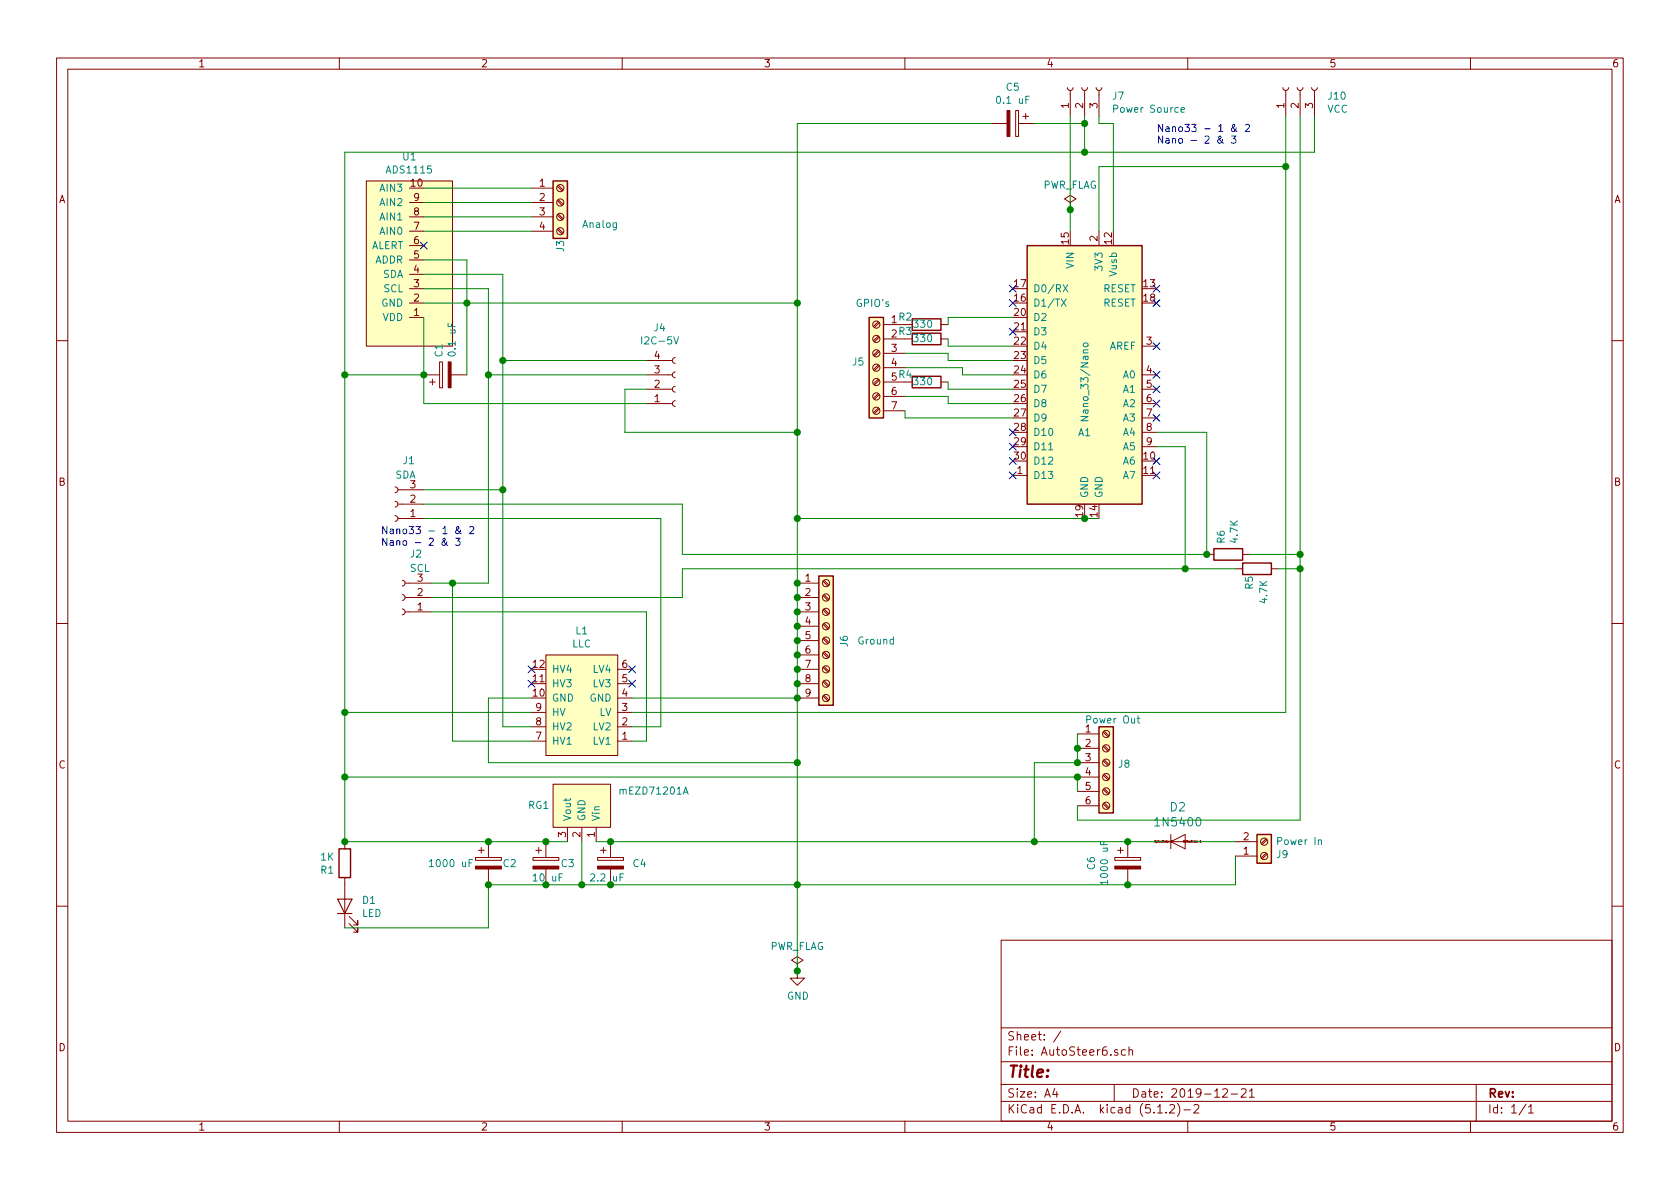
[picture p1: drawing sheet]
<svg xmlns="http://www.w3.org/2000/svg" width="297mm" height="210mm" viewBox="0 0 297 210" stroke-linecap="round" stroke-linejoin="round" font-family="sans-serif">
<g fill="none" stroke="#840000" stroke-width=".18">
<path d="M10 10.3h277v189.9h-277zM12 12.2h273v186.1h-273zM60 10.3v1.9M110 10.3v1.9M160 10.3v1.9M179.6 19.6h.5v4.5h-.5zM188.7 15.5l.1 .3 .4 .2 .3-.1 .2-.4M189.2 16v4.6M191.3 15.5l.1 .3 .3 .2 .4-.1 .2-.4M191.8 16v4.6M193.8 15.5l.1 .3 .3 .2 .4-.1 .2-.4M194.3 16v4.6"/>
<path d="M210 10.3v1.9M226.8 15.5l.1 .3 .4 .2 .3-.1 .2-.4M227.3 16v4.6M229.4 15.5l.1 .3 .3 .2 .4-.1 .2-.4M229.9 16v4.6M231.9 15.5l.1 .3 .3 .2 .4-.1 .2-.4M232.4 16v4.6M260 10.3v1.9M64.8 32h15.2v29.2h-15.2zM72.4 38.3h2.5M72.4 35.8h2.5M94 38.3h3.8"/>
<path d="M94 35.8h3.8M94 33.3h3.8M98.5 35.5l.9 .8M98.5 38l.9 .9M98.5 32.9l.9 .9M98.7 37.8l.9 .9M98.7 35.3l.9 .8M98.7 32.8l.9 .8M175.3 21.8h2.8M180.1 21.8h2.8M180.8 20.6h1.1M181.4 20.1v1"/>
<path d="M189.2 35.8l1-.6-1-.7-1 .7 1 .6v1.3M189.2 37.1h.1M72.4 56.1h2.5M72.4 53.6h2.5M72.4 51h2.5M72.4 48.5h2.5M72.4 46h2.5M72.4 43.4h2.5M72.4 40.9h2.5M94 40.9h3.8M98.5 40.6l.9 .8M98.7 40.4l.9 .8"/>
<path d="M155.3 59.4l-.9 .9M155.3 56.9l-.9 .8M155.5 59.6l-.9 .8M155.5 57.1l-.9 .8M156.2 59.9h5.1M156.2 57.4h3.8M166.4 59.9h1.2M166.4 57.4h1.2M194.3 40.9v2.5M10 60.2h2M74.9 66.3h2.8M75.9 67.6h1.1"/>
<path d="M76.5 67.1v1M77.7 64h.5v4.6h-.5zM79.8 66.3h2.7M114.3 66.3h4.6M114.3 68.8h4.6M114.3 71.4h4.6M114.3 63.7h4.6M119.4 63.2l-.3 .1-.2 .4 .1 .4 .4 .2M119.4 65.8l-.3 .1-.2 .3 .1 .4 .4 .2M119.4 68.3l-.3 .1-.2 .4 .1 .3 .4 .2M119.4 70.9l-.3 .1-.2 .3 .1 .4 .4 .2M155.3 72.1l-.9 .9"/>
<path d="M155.3 69.6l-.9 .8M155.3 67.1l-.9 .8M155.3 64.5l-.9 .8M155.3 62l-.9 .8M155.5 72.3l-.9 .8M155.5 69.8l-.9 .8M155.5 67.2l-.9 .9M155.5 64.7l-.9 .8M155.5 62.1l-.9 .9M156.2 67.6h5.1M156.2 62.5h3.8M156.2 65h3.8"/>
<path d="M156.2 70.1h3.8M156.2 72.6h3.8M166.4 67.6h1.2M201.9 61.2h2.6M201.9 66.3h2.6M201.9 68.8h2.6M201.9 71.4h2.6M201.9 73.9h2.6M201.9 76.4h2.6M201.9 79h2.6M285 60.2h2M69.8 86.1l.4 .1 .2 .3-.2 .4-.4 .2"/>
<path d="M69.8 88.6l.4 .2 .2 .2-.2 .5-.4 .2M69.8 91.2l.4 .1 .2 .3-.2 .4-.4 .2M70.4 86.6h4.5M70.4 89.1h4.5M70.4 91.7h4.5M179.1 84.1h2.5M213.4 98h1.2M219.7 98h1.3M10 110.3h2M71.1 102.6l.4 .1 .1 .3-.1 .4-.4 .2M71.1 105.2l.4 .1 .1 .3-.1 .4-.4 .2M71.1 107.7l.4 .1 .1 .3-.1 .4-.4 .2"/>
<path d="M71.6 103.1h4.6M71.6 105.7h4.6M71.6 108.2h4.6M96.5 115.8h12.7v17.8h-12.7zM109.2 118.4h2.6M141 103.1h3.8M141 105.7h3.8M141 108.2h3.8M141 118.4h3.8M141 110.7h3.8M141 113.3h3.8M141 115.8h3.8"/>
<path d="M145.5 118l.9 .9M145.5 115.5l.9 .8M145.5 112.9l.9 .9M145.5 110.4l.9 .8M145.5 107.9l.9 .8M145.5 105.3l.9 .9M145.5 102.8l.9 .8M145.7 117.9l.9 .8M145.7 115.3l.9 .8M145.7 112.8l.9 .8M145.7 110.2l.9 .9M145.7 107.7l.9 .8"/>
<path d="M145.7 105.2l.9 .8M145.7 102.6l.9 .8M218.4 100.6h1.3M224.8 100.6h1.3M285 110.3h2M94 131.1h2.5M94 128.5h2.5M94 126h2.5M97.8 138.7h10.1v7.6h-10.1zM109.2 131.1h2.6M109.2 128.5h2.6M109.2 126h2.6"/>
<path d="M109.2 123.4h2.6M109.2 120.9h2.6M141 123.4h3.8M141 120.9h3.8M145.5 123.1l.9 .8M145.5 120.6l.9 .8M145.7 122.9l.9 .9M145.7 120.4l.9 .8M190.5 129.8h3.8M190.5 132.3h3.8M190.5 134.9h3.8M190.5 137.4h3.8"/>
<path d="M190.5 139.9h3.8M195 139.6l.9 .9M195 137.1l.9 .8M195 134.5l.9 .9M195 132l.9 .8M195 129.5l.9 .8M195.2 139.4l.9 .9M195.2 136.9l.9 .8M195.2 134.4l.9 .8M195.2 131.8l.9 .9M195.2 129.3l.9 .8M61 148.8v1.3"/>
<path d="M61 155.2v8.9M84.1 151.6h4.5v.5h-4.5zM84.6 150.4h1M85.1 149.9v1M86.4 148.8v2.8M86.4 153.7v2.8M94.2 151.6h4.6v.5h-4.6zM94.7 150.4h1.1M95.2 149.9v1M96.5 148.8v2.8M96.5 153.7v2.8M100.3 146.3v2.5"/>
<path d="M102.9 146.3v2.5M105.4 146.3v2.5M105.7 151.6h4.5v.5h-4.5zM106.2 150.4h1M106.7 149.9v1M107.9 148.8v2.8M107.9 153.7v2.8M190.5 142.5h3.8M195 142.2l.9 .8M195.2 142l.9 .8M197.1 151.6h4.6v.5h-4.6zM197.6 150.4h1"/>
<path d="M198.1 149.9v1M199.4 148.8v2.8M199.4 153.7v2.8M204.4 148.6h-.2l.2 .3h-.2M205.7 148.8h5.1M207 148.8l2.5-1.2v2.5zM207 147.6v2.5M207.1 148.7h.2l-.2 .2h.2M209.4 148.6h-.1l.1 .3h-.2M212.2 148.7l.1-.1v.3M212.2 148.9h.2M218.4 151.4h3.8"/>
<path d="M218.4 148.8h3.8M223.9 148.3l-.9 .9M223.9 150.9l-.9 .8M224 148.5l-.8 .8M224 151l-.8 .9M10 160.2h2M61.7 163.3l1.5 1.5v-.7v.7h-.7M61.7 162l1.5 1.6v-.8v.8h-.7M141 171.7v1.3h1.2l-1.2 1.2-1.3-1.2h1.3M141 170.4l1-.6-1-.6-1 .6 1 .6v1.3M141 171.7h.1M177 166.3h108v32h-108z"/>
<path d="M285 160.2h2M60 198.3v1.9M110 198.3v1.9M160 198.3v1.9M177 194.8h108M177 191.8h108M177 187.8h108M177 181.8h108M186.5 192.5l-.4 1h1M186.8 193v1M187.6 182.3l-1.3 2M197 191.8v3"/>
<path d="M197.6 185.7l-.3-.1-.2 .2v.2l.5 .2v.3h-.5M199 185.7l-.4-.1-.3 .3v.6l.3 .1 .4-.1M199.6 185.7l.2-.1 .4 .1 .1 .9M199.6 185.1v1.5M204.7 196.8h.8M206.2 196.7v.1M206.8 195.5l.2-.2h.4l.2 .2 .1 .3-.1 .2-.8 .8h.9M208.2 195.1a1.71 1.71 0 0 1 0 2.3M209.3 196.3h1.2M210 198.3v1.9M211.1 195.5l.2-.2h.4l.3 .5-1 1h1M216.2 192.7l.2-.2h.4l.2 .5-.9 1h.9"/>
<path d="M217.7 193.5h1.1M219.5 192.7l.2-.2h.3l.3 .2v.3v.2l-.9 .8h.9M220.9 193l.4-.5v1.5M220.9 194h.9M260 198.3v1.9M261 191.8v6.5M269.8 195.2l-1.2 2M270.3 195.8l.4-.5v1.5M270.3 196.8h.8"/>
<circle cx="99.1" cy="38.3" r=".63"/>
<circle cx="99.1" cy="35.8" r=".63"/>
<circle cx="99.1" cy="33.3" r=".63"/>
<circle cx="99.1" cy="40.9" r=".63"/>
<circle cx="154.9" cy="57.4" r=".63"/>
<circle cx="154.9" cy="59.9" r=".63"/>
<circle cx="154.9" cy="70.1" r=".63"/>
<circle cx="154.9" cy="67.6" r=".63"/>
<circle cx="154.9" cy="62.5" r=".63"/>
<circle cx="154.9" cy="65" r=".63"/>
<circle cx="154.9" cy="72.6" r=".63"/>
<circle cx="146" cy="115.8" r=".63"/>
<circle cx="146" cy="118.4" r=".63"/>
<circle cx="146" cy="113.3" r=".63"/>
<circle cx="146" cy="105.7" r=".63"/>
<circle cx="146" cy="110.7" r=".63"/>
<circle cx="146" cy="108.2" r=".63"/>
<circle cx="146" cy="103.1" r=".63"/>
<circle cx="146" cy="120.9" r=".63"/>
<circle cx="146" cy="123.4" r=".63"/>
<circle cx="195.6" cy="137.4" r=".63"/>
<circle cx="195.6" cy="134.9" r=".63"/>
<circle cx="195.6" cy="129.8" r=".63"/>
<circle cx="195.6" cy="132.3" r=".63"/>
<circle cx="195.6" cy="139.9" r=".63"/>
<circle cx="195.6" cy="142.5" r=".63"/>
<circle cx="223.5" cy="148.8" r=".63"/>
<circle cx="223.5" cy="151.4" r=".63"/>
</g>
<g fill="#ffffc2" stroke="#ffffc2" stroke-width=".18">
<path d="M181.6 43.4h20.3v45.7h-20.3z"/>
<path d="M64.8 32h15.2v29.2h-15.2z"/>
<path d="M97.8 138.7h10.1v7.6h-10.1z"/>
<path d="M222.2 147.6h2.6v5h-2.6z"/>
<path d="M96.5 115.8h12.7v17.8h-12.7z"/>
<path d="M194.3 128.5h2.5v15.3h-2.5z"/>
<path d="M97.8 32h2.5v10.2h-2.5z"/>
<path d="M144.8 101.8h2.5v22.9h-2.5z"/>
<path d="M153.7 56.1h2.5v17.8h-2.5z"/>
</g>
<path d="M97.8 32h2.5v10.2h-2.5zM153.7 56.1h2.5v17.8h-2.5zM161.3 58.9h5.1v2.1h-5.1zM161.3 56.4h5.1v2h-5.1zM181.6 43.4h20.3v45.7h-20.3zM161.3 66.5h5.1v2.1h-5.1zM214.6 97h5.1v2.1h-5.1zM219.7 99.6h5.1v2h-5.1zM144.8 101.8h2.5v22.9h-2.5zM194.3 128.5h2.5v15.3h-2.5zM59.9 150.1h2.1v5.1h-2.1zM222.2 147.6h2.6v5h-2.6z" fill="none" stroke="#840000" stroke-width=".25"/>
<g fill="none" stroke="#008484" stroke-width=".18">
<path d="M208.8 19.4l.6-.1v-.2l-.4-.1-.2 .2 .1 .6h.5M119.1 59.6l.5 1.2 .4-1.2M187.7 52.9l.8 1.2M188 50.3l.8 1.3M188.5 52.9l-.8 1.2M188.8 50.3l-.8 1.3M191.1 73.7h1.3l-1.3 .7h1.3M191.6 60.8l.2-.2 .5 .1 .1 .2-.1 .3-.6 .1-.2-.2zM201 127h.5M201.2 126.6v1.1l.3 .2M75.9 152.3l.4-.3v1.3M75.9 153.3h.7"/>
<path d="M83.5 152h-.6v1.3M120.8 140.4l.4-1.2 .5 1.2M194.6 148.8v.6h1.2M195.8 156h-1.2l.3 .4M195.8 155.7v.7M233.1 148.6l.2-.1 .3 .1 .1 .7"/>
</g>
<path d="M59.7 159h2.5l-1.2 2.5zM59.7 161.5h2.5" fill="none" stroke="#840000" stroke-width=".2"/>
<g fill="#840000" stroke="#840000" stroke-width=".18">
<path d="M178.1 19.6h.5v4.5h-.5z"/>
<path d="M197.1 153.2h4.6v.5h-4.6z"/>
<path d="M84.1 153.2h4.5v.5h-4.5z"/>
<path d="M79.2 64h.6v4.6h-.6z"/>
<path d="M105.7 153.2h4.5v.5h-4.5z"/>
<path d="M94.2 153.2h4.6v.5h-4.6z"/>
</g>
<g fill="none" stroke="#008400" stroke-width=".18">
<path d="M74.9 33.3h19.1M74.9 35.8h19.1M74.9 38.3h19.1M175.3 21.8h-34.3v149.9M182.9 21.8h8.9M189.2 20.6v20.3M191.8 20.6v6.3M194.3 20.6v1.2h2.5v19.1M227.3 29.5h-33v11.4M227.3 20.6v105.4h-115.5M229.9 20.6v124.4h-39.4v-2.5M232.4 20.6v6.3h-171.4v121.9h39.3"/>
<path d="M74.9 56.1v15.3h39.4M74.9 46h7.6v20.3M74.9 53.6h66.1M74.9 48.5h14v80h5.1M74.9 51h11.5v52.1h-10.2M74.9 40.9h19.1M167.6 59.9v1.3h11.5M179.1 56.1h-11.5v1.3M61 66.3h13.9M86.4 66.3h27.9M88.9 63.7h25.4M114.3 68.8h-3.8v7.6h30.5"/>
<path d="M160 65h10.2v1.3h8.9M160 70.1h7.6v1.3h11.5M160 62.5h7.6v1.2h11.5M160 72.6v1.3h19.1M167.6 67.6v1.2h11.5M204.5 79h5v21.6M204.5 76.4h8.9v21.6h-92.8v-8.9h-45.7M74.9 86.6h14M74.9 91.7h41.9v36.8h-5M141 91.7h53.3M221 98h8.9M76.2 108.2h38.1v22.9h-2.5"/>
<path d="M80 103.1v28h14M218.4 100.6h-97.8v5.1h-44.4M226.1 100.6h3.8M61 126h33M61 137.4h129.5v2.5M94 123.4h-7.6v11.5h54.6M111.8 123.4h29.2M190.5 129.8v5.1h-7.6v13.9M102.9 148.8v7.7M105.4 148.8h100.3M210.8 148.8h7.6M218.4 151.4v5.1h-132v7.6h-25.4"/>
</g>
<g fill="#008400" stroke="#008400" stroke-width=".25">
<circle cx="191.8" cy="26.9" r=".51"/>
<circle cx="61" cy="66.3" r=".51"/>
<circle cx="141" cy="53.6" r=".51"/>
<circle cx="74.9" cy="66.3" r=".51"/>
<circle cx="82.6" cy="53.6" r=".51"/>
<circle cx="141" cy="171.7" r=".51"/>
<circle cx="80" cy="103.1" r=".51"/>
<circle cx="108" cy="148.8" r=".51"/>
<circle cx="96.5" cy="148.8" r=".51"/>
<circle cx="86.4" cy="148.8" r=".51"/>
<circle cx="96.5" cy="156.5" r=".51"/>
<circle cx="108" cy="156.5" r=".51"/>
<circle cx="141" cy="156.5" r=".51"/>
<circle cx="102.9" cy="156.5" r=".51"/>
<circle cx="141" cy="76.4" r=".51"/>
<circle cx="86.4" cy="66.3" r=".51"/>
<circle cx="88.9" cy="63.7" r=".51"/>
<circle cx="61" cy="148.8" r=".51"/>
<circle cx="86.4" cy="156.5" r=".51"/>
<circle cx="88.9" cy="86.6" r=".51"/>
<circle cx="61" cy="126" r=".51"/>
<circle cx="141" cy="123.4" r=".51"/>
<circle cx="189.2" cy="37.1" r=".51"/>
<circle cx="191.8" cy="21.8" r=".51"/>
<circle cx="182.9" cy="148.8" r=".51"/>
<circle cx="190.5" cy="134.9" r=".51"/>
<circle cx="190.5" cy="132.3" r=".51"/>
<circle cx="61" cy="137.4" r=".51"/>
<circle cx="190.5" cy="137.4" r=".51"/>
<circle cx="213.4" cy="98" r=".51"/>
<circle cx="229.9" cy="98" r=".51"/>
<circle cx="227.3" cy="29.5" r=".51"/>
<circle cx="141" cy="134.9" r=".51"/>
<circle cx="191.8" cy="91.7" r=".51"/>
<circle cx="141" cy="91.7" r=".51"/>
<circle cx="199.4" cy="148.8" r=".51"/>
<circle cx="199.4" cy="156.5" r=".51"/>
<circle cx="229.9" cy="100.6" r=".51"/>
<circle cx="209.6" cy="100.6" r=".51"/>
<circle cx="141" cy="103.1" r=".51"/>
<circle cx="141" cy="105.7" r=".51"/>
<circle cx="141" cy="108.2" r=".51"/>
<circle cx="141" cy="110.7" r=".51"/>
<circle cx="141" cy="113.3" r=".51"/>
<circle cx="141" cy="115.8" r=".51"/>
<circle cx="141" cy="120.9" r=".51"/>
<circle cx="141" cy="118.4" r=".51"/>
</g>
<g fill="none" stroke="#000084" stroke-width=".18">
<path d="M74.3 42.8l1.2 1.2M75.5 42.8l-1.2 1.2M178.5 50.4l1.2 1.3M178.5 53l1.2 1.2M178.5 58.1l1.2 1.2M179.7 50.4l-1.2 1.3M179.7 53l-1.2 1.2M179.7 58.1l-1.2 1.2M203.9 53l1.2 1.2M203.9 50.4l1.2 1.3M205.1 53l-1.2 1.2M205.1 50.4l-1.2 1.3"/>
<path d="M178.5 75.8l1.2 1.3M178.5 78.4l1.2 1.2M179.7 75.8l-1.2 1.3M179.7 78.4l-1.2 1.2M203.9 73.3l1.2 1.2M203.9 70.8l1.2 1.2M203.9 68.2l1.2 1.2M203.9 60.6l1.2 1.2M203.9 65.7l1.2 1.2M205.1 73.3l-1.2 1.2M205.1 70.8l-1.2 1.2M205.1 68.2l-1.2 1.2"/>
<path d="M205.1 60.6l-1.2 1.2M205.1 65.7l-1.2 1.2M178.5 83.5l1.2 1.2M178.5 80.9l1.2 1.2M179.7 83.5l-1.2 1.2M179.7 80.9l-1.2 1.2M203.9 83.5l1.2 1.2M203.9 80.9l1.2 1.2M205.1 83.5l-1.2 1.2M205.1 80.9l-1.2 1.2M93.4 117.7l1.2 1.3M94.6 117.7l-1.2 1.3"/>
<path d="M111.2 117.7l1.2 1.3M112.4 117.7l-1.2 1.3M93.4 120.3l1.2 1.2M94.6 120.3l-1.2 1.2M111.2 120.3l1.2 1.2M112.4 120.3l-1.2 1.2"/>
</g>
<path d="M216.2 24.7l-.3 .5a.35 .35 0 0 1-.5 0 .35 .35 0 0 1 0-.5l.5-.4-.2-.3-.2 .1a1.04 1.04 0 0 0 .8 1.2M217.7 24h.8l-.4 .5 .3 .2 .1 .4-.2 .2-.6-.1M218.6 22.6l-.1 .3-.2 .3a.35 .35 0 0 1-.5-.1 .35 .35 0 0 1 0-.4l.5-.5-.2-.2-.2 .2 .1 .3 .4 .5 .3 .3M220.2 22.1l.5-.1 .2 .3-.8 1h.8M79 95.8l-.3 .5a.35 .35 0 0 1-.5 .1 .35 .35 0 0 1 .1-.6l.4-.4-.1-.2h-.2a1.04 1.04 0 0 0 .7 1.2h.1M80.6 95.2h.8l-.5 .5 .4 .1 .1 .4-.3 .2-.5-.1M81.4 93.7v.3l-.3 .3a.35 .35 0 0 1-.5 0 .35 .35 0 0 1 .1-.5l.5-.4-.2-.3-.3 .2 .1 .3 .4 .6 .4 .2M83 93.2l.5-.1 .3 .4-.8 .9h.8" fill="none" stroke="#0000c2" stroke-width=".18"/>
<text font-size="2.8" fill="#840000" x="178" y="190.5">Title:</text>
<g font-size="2.1" fill="#008484">
<text x="206.9" y="143.5">D2</text>
<text x="204.6" y="146.1">1N5400</text>
</g>
<g font-size="2.1" fill="#840000">
<text x="178" y="184">Sheet: /</text>
<text x="178" y="186.7">File: AutoSteer6.sch</text>
<text x="178" y="196.9">KiCad E.D.A. kicad (5.1.2)-2</text>
<text x="178" y="194.1">Size: A4</text>
<text x="200" y="194.1">Date: 2019-12-21</text>
<text x="263" y="194.1">Rev:</text>
<text x="263" y="196.9">Id: 1/1</text>
</g>
<g font-size="1.8" fill="#840000">
<text x="35" y="11.9">1</text>
<text x="85" y="11.9">2</text>
<text x="135" y="11.9">3</text>
<text x="185" y="11.9">4</text>
<text x="235" y="11.9">5</text>
<text x="285" y="11.9">6</text>
<text x="189" y="19.1" transform="rotate(-90 189 19.1)">1</text>
<text x="191.5" y="19.1" transform="rotate(-90 191.5 19.1)">2</text>
<text x="194.1" y="19.1" transform="rotate(-90 194.1 19.1)">3</text>
<text x="227.1" y="19.1" transform="rotate(-90 227.1 19.1)">1</text>
<text x="229.6" y="19.1" transform="rotate(-90 229.6 19.1)">2</text>
<text x="232.2" y="19.1" transform="rotate(-90 232.2 19.1)">3</text>
<text x="10.4" y="35.9">A</text>
<text x="72.7" y="33">10</text>
<text x="73.2" y="35.6">9</text>
<text x="95.4" y="33">1</text>
<text x="95.4" y="35.6">2</text>
<text x="285.4" y="35.9">A</text>
<text x="73.2" y="40.6">7</text>
<text x="73.2" y="38.1">8</text>
<text x="95.4" y="38.1">3</text>
<text x="95.4" y="40.6">4</text>
<text x="73.2" y="45.7">5</text>
<text x="73.2" y="43.2">6</text>
<text x="189" y="43.1" transform="rotate(-90 189 43.1)">15</text>
<text x="194.1" y="42.6" transform="rotate(-90 194.1 42.6)">2</text>
<text x="196.6" y="43.1" transform="rotate(-90 196.6 43.1)">12</text>
<text x="73.2" y="53.3">2</text>
<text x="73.2" y="50.8">3</text>
<text x="73.2" y="48.3">4</text>
<text x="179.4" y="53.3">16</text>
<text x="179.4" y="50.8">17</text>
<text x="202.2" y="50.8">13</text>
<text x="202.2" y="53.3">18</text>
<text x="73.2" y="55.9">1</text>
<text x="157.6" y="57.1">1</text>
<text x="157.6" y="59.7">2</text>
<text x="159" y="59.2">R3</text>
<text x="179.4" y="55.9">20</text>
<text x="179.4" y="58.4">21</text>
<text x="115.7" y="63.5">4</text>
<text x="157.6" y="62.2">3</text>
<text x="157.6" y="64.8">4</text>
<text x="179.4" y="61">22</text>
<text x="179.4" y="63.5">23</text>
<text x="202.7" y="61">3</text>
<text x="115.7" y="71.1">1</text>
<text x="115.7" y="68.6">2</text>
<text x="115.7" y="66">3</text>
<text x="157.6" y="67.3">5</text>
<text x="157.6" y="69.8">6</text>
<text x="179.4" y="66">24</text>
<text x="179.4" y="68.6">25</text>
<text x="179.4" y="71.1">26</text>
<text x="202.7" y="66">4</text>
<text x="202.7" y="68.6">5</text>
<text x="202.7" y="71.1">6</text>
<text x="157.6" y="72.4">7</text>
<text x="179.4" y="73.7">27</text>
<text x="179.4" y="76.2">28</text>
<text x="202.7" y="73.7">7</text>
<text x="202.7" y="76.2">8</text>
<text x="179.4" y="78.7">29</text>
<text x="179.4" y="81.3">30</text>
<text x="179.9" y="83.8">1</text>
<text x="202.2" y="81.3">10</text>
<text x="202.2" y="83.8">11</text>
<text x="202.7" y="78.7">9</text>
<text x="10.4" y="85.9">B</text>
<text x="72.5" y="88.9">2</text>
<text x="72.5" y="86.4">3</text>
<text x="285.4" y="85.9">B</text>
<text x="72.5" y="91.4">1</text>
<text x="191.5" y="91.4" transform="rotate(-90 191.5 91.4)">19</text>
<text x="194.1" y="91.4" transform="rotate(-90 194.1 91.4)">14</text>
<text x="73.8" y="107.9">1</text>
<text x="73.8" y="105.4">2</text>
<text x="73.8" y="102.9">3</text>
<text x="142.4" y="102.9">1</text>
<text x="142.4" y="105.4">2</text>
<text x="142.4" y="107.9">3</text>
<text x="142.4" y="110.5">4</text>
<text x="142.4" y="113">5</text>
<text x="94.3" y="118.1">12</text>
<text x="110" y="118.1">6</text>
<text x="142.4" y="115.6">6</text>
<text x="142.4" y="118.1">7</text>
<text x="94.3" y="123.2">10</text>
<text x="94.3" y="120.6">11</text>
<text x="94.8" y="125.7">9</text>
<text x="110" y="125.7">3</text>
<text x="110" y="123.2">4</text>
<text x="110" y="120.6">5</text>
<text x="142.4" y="120.6">8</text>
<text x="142.4" y="123.2">9</text>
<text x="94.8" y="130.8">7</text>
<text x="94.8" y="128.3">8</text>
<text x="110" y="130.8">1</text>
<text x="110" y="128.3">2</text>
<text x="191.9" y="129.5">1</text>
<text x="10.4" y="135.9">C</text>
<text x="191.9" y="132.1">2</text>
<text x="191.9" y="134.6">3</text>
<text x="191.9" y="137.2">4</text>
<text x="285.4" y="135.9">C</text>
<text x="191.9" y="139.7">5</text>
<text x="191.9" y="142.2">6</text>
<text x="100.1" y="148.1" transform="rotate(-90 100.1 148.1)">3</text>
<text x="102.6" y="148.1" transform="rotate(-90 102.6 148.1)">2</text>
<text x="105.2" y="148.1" transform="rotate(-90 105.2 148.1)">1</text>
<text x="219.9" y="148.6">2</text>
<text x="219.9" y="151.1">1</text>
<text x="10.4" y="185.9">D</text>
<text x="285.4" y="185.9">D</text>
<text x="35" y="199.9">1</text>
<text x="85" y="199.9">2</text>
<text x="135" y="199.9">3</text>
<text x="185" y="199.9">4</text>
<text x="235" y="199.9">5</text>
<text x="285" y="199.9">6</text>
</g>
<g font-size="1.8" fill="#008484">
<text x="178" y="16">C5</text>
<text x="196.7" y="17.6">J7</text>
<text x="234.9" y="17.6">J10</text>
<text x="176.5" y="18.4">0.1 uF</text>
<text x="197.3" y="19.9">Power Source</text>
<text x="234.7" y="19.9">VCC</text>
<text x="71.3" y="28.4">U1</text>
<text x="67.3" y="33.9">AIN3</text>
<text x="68.5" y="30.7">ADS1115</text>
<text x="184.3" y="33.4">PWR_FLAG</text>
<text x="67.3" y="41.5">AIN0</text>
<text x="67.3" y="39">AIN1</text>
<text x="67.3" y="36.4">AIN2</text>
<text x="103.1" y="40.3">Analog</text>
<text x="65.5" y="44.1">ALERT</text>
<text x="66.3" y="46.6">ADDR</text>
<text x="99.7" y="44.5" transform="rotate(-90 99.7 44.5)">J3</text>
<text x="189.9" y="47.4" transform="rotate(-90 189.9 47.4)">VIN</text>
<text x="194.9" y="47.6" transform="rotate(-90 194.9 47.6)">3V3</text>
<text x="67.6" y="49.1">SDA</text>
<text x="67.8" y="51.7">SCL</text>
<text x="182.6" y="51.7">D0/RX</text>
<text x="195" y="51.7">RESET</text>
<text x="197.5" y="48.8" transform="rotate(-90 197.5 48.8)">Vusb</text>
<text x="67.4" y="54.2">GND</text>
<text x="67.6" y="56.8">VDD</text>
<text x="115.7" y="58.6">J4</text>
<text x="151.5" y="54.3">GPIO's</text>
<text x="159" y="56.7">R2</text>
<text x="161.7" y="58">330</text>
<text x="182.6" y="54.2">D1/TX</text>
<text x="182.6" y="56.8">D2</text>
<text x="182.6" y="59.3">D3</text>
<text x="195" y="54.2">RESET</text>
<text x="78.3" y="63.1" transform="rotate(-90 78.3 63.1)">C1</text>
<text x="80.6" y="62.6" transform="rotate(-90 80.6 62.6)">0.1 uF</text>
<text x="113.9" y="60.9">I2C-5V</text>
<text x="150.8" y="64.6">J5</text>
<text x="161.7" y="60.5">330</text>
<text x="182.6" y="61.8">D4</text>
<text x="182.6" y="64.4">D5</text>
<text x="196.1" y="61.8">AREF</text>
<text x="159" y="66.8">R4</text>
<text x="161.7" y="68.1">330</text>
<text x="182.6" y="66.9">D6</text>
<text x="182.6" y="69.5">D7</text>
<text x="198.7" y="66.9">A0</text>
<text x="198.7" y="69.5">A1</text>
<text x="182.6" y="72">D8</text>
<text x="182.6" y="74.5">D9</text>
<text x="182.6" y="77.1">D10</text>
<text x="190.7" y="77.1">A1</text>
<text x="192.5" y="73.7" transform="rotate(-90 192.5 73.7)">Nano_33/Nano</text>
<text x="198.7" y="72">A2</text>
<text x="198.7" y="74.5">A3</text>
<text x="198.7" y="77.1">A4</text>
<text x="71.3" y="82.1">J1</text>
<text x="182.6" y="79.6">D11</text>
<text x="182.6" y="82.2">D12</text>
<text x="198.7" y="82.2">A6</text>
<text x="198.7" y="79.6">A5</text>
<text x="69.8" y="84.6">SDA</text>
<text x="182.6" y="84.7">D13</text>
<text x="192.4" y="88.1" transform="rotate(-90 192.4 88.1)">GND</text>
<text x="194.9" y="88.1" transform="rotate(-90 194.9 88.1)">GND</text>
<text x="198.7" y="84.7">A7</text>
<text x="218.9" y="95.9" transform="rotate(-90 218.9 95.9)">4.7K</text>
<text x="72.5" y="101.1">SCL</text>
<text x="72.6" y="98.6">J2</text>
<text x="216.6" y="96.1" transform="rotate(-90 216.6 96.1)">R6</text>
<text x="221.5" y="104.2" transform="rotate(-90 221.5 104.2)">R5</text>
<text x="224.1" y="106.5" transform="rotate(-90 224.1 106.5)">4.7K</text>
<text x="101.9" y="112.2">L1</text>
<text x="151.8" y="114">Ground</text>
<text x="97.5" y="119">HV4</text>
<text x="101.1" y="114.5">LLC</text>
<text x="105" y="119">LV4</text>
<text x="149.9" y="114.3" transform="rotate(-90 149.9 114.3)">J6</text>
<text x="97.5" y="124.1">GND</text>
<text x="97.5" y="121.5">HV3</text>
<text x="104.3" y="124.1">GND</text>
<text x="105" y="121.5">LV3</text>
<text x="97.5" y="131.7">HV1</text>
<text x="97.5" y="129.2">HV2</text>
<text x="97.5" y="126.6">HV</text>
<text x="105" y="131.7">LV1</text>
<text x="105" y="129.2">LV2</text>
<text x="105.9" y="126.6">LV</text>
<text x="192.3" y="127.9">Power Out</text>
<text x="197.8" y="135.8">J8</text>
<text x="93.4" y="143">RG1</text>
<text x="109.9" y="140.5">mEZD71201A</text>
<text x="101" y="145.3" transform="rotate(-90 101 145.3)">Vout</text>
<text x="103.5" y="145.3" transform="rotate(-90 103.5 145.3)">GND</text>
<text x="106" y="145.3" transform="rotate(-90 106 145.3)">Vin</text>
<text x="226.1" y="149.4">Power In</text>
<text x="56.7" y="154.5">R1</text>
<text x="56.7" y="152.2">1K</text>
<text x="76.4" y="153.3">1000 uF</text>
<text x="89" y="153.3">C2</text>
<text x="94.5" y="155.9">10 uF</text>
<text x="99.3" y="153.3">C3</text>
<text x="104.8" y="155.9">2.2 uF</text>
<text x="112" y="153.3">C4</text>
<text x="193.6" y="153.8" transform="rotate(-90 193.6 153.8)">C6</text>
<text x="195.9" y="155.9" transform="rotate(-90 195.9 155.9)">1000 uF</text>
<text x="225.8" y="151.7">J9</text>
<text x="64.1" y="159.8">D1</text>
<text x="64" y="162.1">LED</text>
<text x="136" y="168">PWR_FLAG</text>
<text x="139.1" y="176.8">GND</text>
</g>
<g font-size="1.8" fill="#0000c2">
<text x="204.5" y="23.3">Nano33 - 1 &amp; 2</text>
<text x="204.5" y="25.4">Nano - 2 &amp; 3</text>
<text x="67.3" y="94.5">Nano33 - 1 &amp; 2</text>
<text x="67.3" y="96.5">Nano - 2 &amp; 3</text>
</g>
<g font-size=".5" fill="#840000">
<text x="204.3" y="149">SpiceOrder 2</text>
<text x="209.4" y="149">SpiceOrder 1</text>
</g>
</svg>
